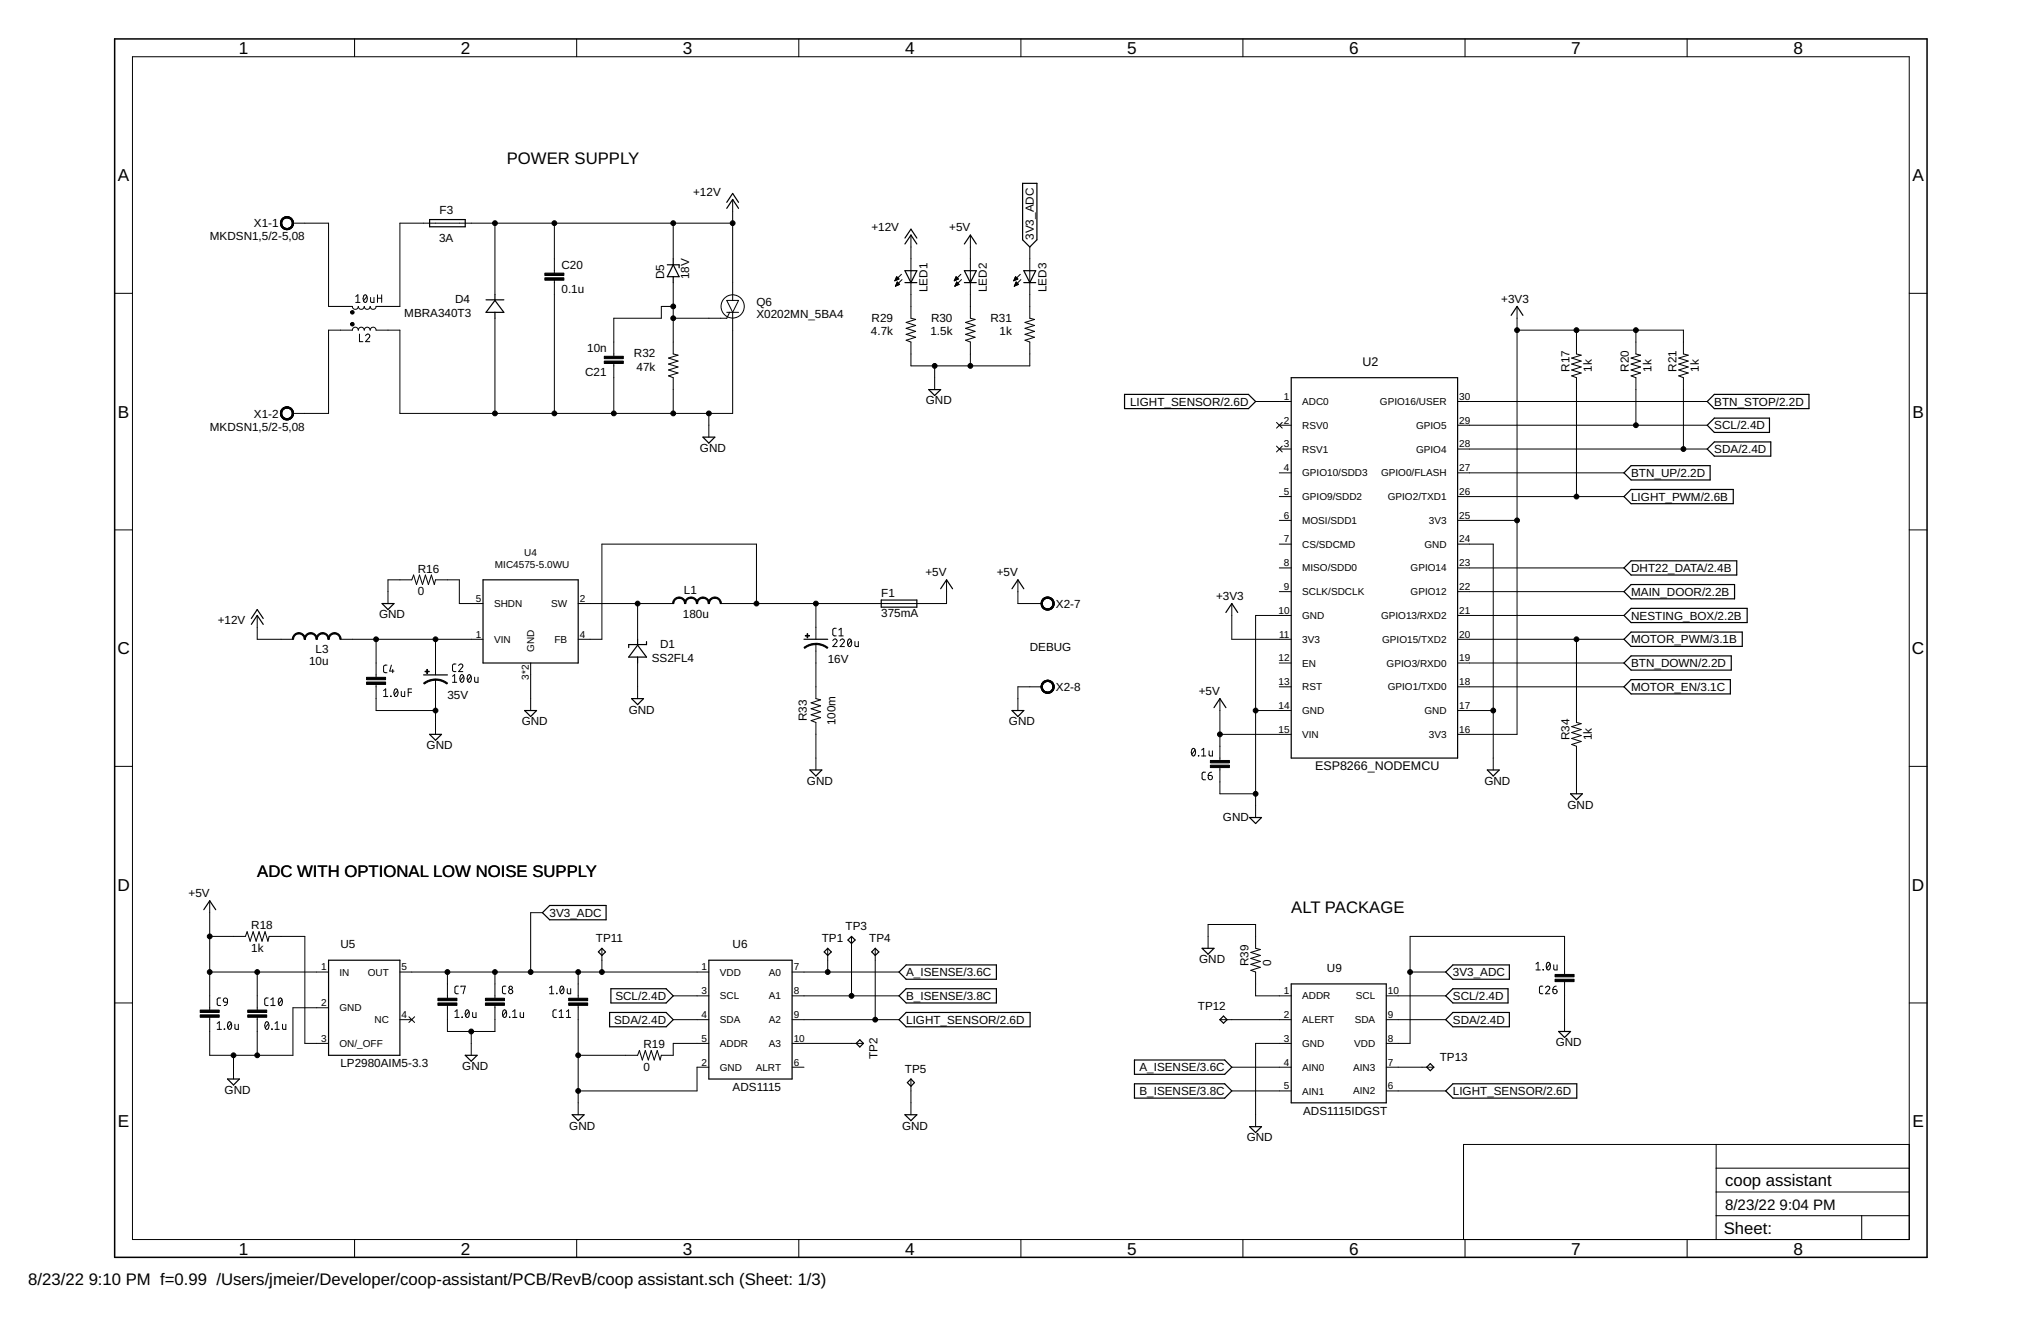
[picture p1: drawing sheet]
<svg xmlns="http://www.w3.org/2000/svg" width="432mm" height="279mm" viewBox="0 0 432 279" stroke-linecap="round" stroke-linejoin="round" font-family="sans-serif">
<g fill="none" stroke="#000" stroke-width=".21">
<path d="M28 12h375.9v250.2h-375.9zM75 8.2v3.8M122 8.2v3.8M169 8.2v3.8M216 8.2v3.8M263 8.2v3.8M309.9 8.2v3.8M356.9 8.2v3.8M62 47.2h7.5v17.6h5a.62 .62 0 0 0 .7 .6 .62 .62 0 0 0 .6-.6 .64 .64 0 0 0 .6 .6 .64 .64 0 0 0 .7-.6 .62 .62 0 0 0 .6 .6 .62 .62 0 0 0 .6-.6 .62 .62 0 0 0 .6 .6 .62 .62 0 0 0 .7-.6h5v-17.6h70.4M104.7 47.2v15.1M117.3 47.2v10.6M117.3 59.3v28.1"/>
<path d="M142.4 59.8v15.1l1 .2-2 .6 2 .7-2 .6 2 .6-2 .7 2 .6-2 .6 1 .4v7.5M142.4 47.2v7.5M155 42.2v21.3M189.4 59.3h.1M189.4 59.2h.4M189.5 59.1h.6M189.5 58.9h.6M189.6 58.8h.4M189.6 58.7h.3M189.7 58.6h.1M189.7 58.5l.5 .5-.9 .4zM189.7 59.9h.4"/>
<path d="M189.8 59.8h.1M189.8 59.6l-.4 .9M189.8 59.6l.5 .6-.9 .3M189.8 59.7h.1M190.7 58l-1.4 1.4M190.8 59.1l-1.4 1.4M192.7 49.7v17.6l1 .3-2 .6 2 .6-2 .6 2 .7-2 .6 2 .6-2 .7 1 .3v5.1h25.2v-5.1l-1-.3 2-.7-2-.6 2-.6-2-.7 2-.6-2-.6 2-.6-1-.3v-15.1M201.9 59.3h.2M202 59.2h.4M202 59.1h.7M202.1 58.9h.6M202.1 58.8h.5"/>
<path d="M202.2 58.7h.3M202.2 58.6h.2M202.3 58.5l.5 .5-.9 .4zM202.3 59.9h.3M202.4 59.8h.1M202.4 59.7h.1M202.4 59.6l-.4 .9M202.4 59.6l.5 .6M203.3 58l-1.4 1.4M203.4 59.1l-1.4 1.4M205.3 49.7v17.6l1 .3-2 .6 2 .6-2 .6 2 .7-2 .6 2 .6-2 .7 1 .3v5.1M214.5 59.3h.2"/>
<path d="M214.6 59.2h.4M214.6 59.1h.6M214.7 58.9h.6M214.7 58.8h.5M214.8 58.7h.2M214.8 58.6h.1M214.8 58.5l.5 .5-.8 .4zM214.9 59.9h.3M214.9 59.8h.2M215 59.7h.1M215 59.6l-.4 .9M215 59.6l.5 .6"/>
<path d="M215.9 58l-1.4 1.4M216 59.1l-1.4 1.4M24.3 62h3.7M75.3 62.7l.4-.3v1.6M75.3 64h.9M76.1 70.7v1.6h.7M77 62.5l.3-.1a.95 .95 0 0 1 0 1.6 1.02 1.02 0 0 1-.3-1.5zM77.3 71a.44 .44 0 0 1 .7-.3 .44 .44 0 0 1 .1 .7l-.8 .9h.9M77.6 62.7l-.7 .9M78.4 62.9v.9l.3 .2h.4v-1.1M79.9 62.4v1.6M79.9 63.1h.9"/>
<path d="M80.8 62.4v1.6M104.7 67.3v20.1M129.9 76.9v10.5M142.4 64.8h-2.5v2.5h-10v8.1M153.8 66.1h2.5M153.8 63.5h2.5l-1.3 2.6zM154.4 66.1l-.6 1.2h-11.4M155 66.1v21.3h-70.4v-17.6h-5a.62 .62 0 0 0-.7-.6 .62 .62 0 0 0-.6 .6 .62 .62 0 0 0-.6-.6 .62 .62 0 0 0-.6 .6 .63 .63 0 0 0-.7-.6 .63 .63 0 0 0-.6 .6 .62 .62 0 0 0-.6-.6 .62 .62 0 0 0-.7 .6h-5v17.6h-7.5M189.5 60.5h.1M189.5 60.4h.3M189.6 60.3h.5M189.6 60.1h.7"/>
<path d="M189.7 60h.5M197.7 77.4v5M202 60.5h.1M202.1 60.4h.3M202.1 60.3h.5M202.2 60.1h.7M202.2 60h.6M202.9 60.2l-.9 .3M214.6 60.5h.1M214.7 60.4h.2M214.7 60.3h.5M214.8 60.1h.7"/>
<path d="M214.8 60h.5M215.5 60.2l-.9 .3M321 64.8v90.5h-12.6M321 69.8h35.2v5.1l1 .2-2 .6 2 .7-2 .6 2 .6-2 .7 2 .6-2 .6 1 .4v15.1M333.5 69.8v5.1l1 .2-2 .6 2 .7-2 .6 2 .6-2 .7 2 .6-2 .6 1 .4v25.1M346.1 69.8v5.1l1 .2-2 .6 2 .7-2 .6 2 .6-2 .7 2 .6-2 .6 1 .4v10M403.9 62h3.8M150 87.4v5.1M265.6 84.9h7.6M270.1 89.3l1.2 1.3M270.1 94.4l1.2 1.2M270.7 89.9h2.5"/>
<path d="M270.7 95h2.5M271.3 89.3l-1.2 1.3M271.3 94.4l-1.2 1.2M308.4 84.9h52.8M308.4 89.9h52.8M308.4 95h52.8M24.3 112.1h3.7M270.7 100h2.5M270.7 105h2.5M270.7 110.1h2.5M270.7 115.1h2.5M308.4 100h35.2"/>
<path d="M308.4 105h35.2M308.4 110.1h12.6M308.4 115.1h7.5v47.8M403.9 112.1h3.8M54.4 130.2v5h7.6M72 135.2h30.2M79.6 135.2v8.1M82.1 127.7v-5.1h5l.4-1 .6 2 .7-2 .6 2 .6-2 .6 2 .7-2 .6 2 .2-1h5.1v5.1h5M92.1 135.2v7.5M122.3 127.7h20.1M134.9 127.7v7.5M160 127.7v-12.6h-32.7v20.1h-5"/>
<path d="M172.6 127.7v7.5M172.6 136.2v11.6l1 .2-2 .7 2 .6-2 .6 2 .6-2 .7 2 .6-2 .6 1 .4v10.1M176.2 135.5a.44 .44 0 0 1 .6-.3 .44 .44 0 0 1 .2 .7l-.8 .9h.9M176.9 132.9h-.5l-.2 .3v1.1l.2 .2h.5M177.5 134.5h.9M177.5 133.2l.4-.3v1.6M177.7 135.5a.44 .44 0 0 1 .7-.3 .44 .44 0 0 1 .1 .7l-.8 .9h.9M179.5 135.3l.1-.1a.8 .8 0 0 1 .7 .5 .8 .8 0 0 1-.3 .8l-.3 .3a1 1 0 0 1-.2-1.5zM180.1 135.5l-.7 .9M180.9 135.7v.9l.2 .2h.5v-1.1M200.3 122.6v5.1h-47.8M215.3 122.6v5.1h5.1"/>
<path d="M260.6 127.7v7.5h12.6M270.7 120.1h2.5M270.7 125.1h2.5M273.2 130.2h-7.6v42.7M308.4 120.1h35.2M308.4 125.1h35.2M308.4 130.2h35.2M308.4 135.2h35.2M333.5 135.2v17.6l1 .3-2 .6 2 .6-2 .6 2 .7-2 .6 2 .6-2 .7 1 .3v10.1M79.6 144.8v5.5h12.5M81.2 146.1l.4-.4v1.6M81.2 147.3h.8"/>
<path d="M81.9 140.7h-.5l-.2 .3v1.1l.2 .2h.5M82.6 147.2l.1 .1zM82.8 140.7l-.4 1.2h1M83.1 141.6v.7M83.5 145.8l.1-.1a.79 .79 0 0 1 .7 .6 .79 .79 0 0 1-.2 .8l-.3 .2a1 1 0 0 1-.3-1.5zM84.1 146.1l-.7 .9M84.9 146.2v1l.3 .1h.4v-1.1M86.4 146.4h.7M87.1 145.7h-.7v1.6M92.1 143.7v11.6M95.7 143l.5-.3v1.6M95.7 144.3h.9"/>
<path d="M96.5 140.4l-.5 .1-.3 .3 .1 1 .3 .2h.4M97 140.8a.44 .44 0 0 1 .7-.4 .44 .44 0 0 1 .1 .7l-.8 .9h.9M97.5 142.8l.2-.1a.97 .97 0 0 1 0 1.6 1.02 1.02 0 0 1-.2-1.5zM98.1 143l-.7 1M99 142.8l.3-.1a.95 .95 0 0 1 0 1.6 1.02 1.02 0 0 1-.3-1.5zM99.6 143l-.7 1M100.4 143.2v.9l.3 .2h.4v-1.1M112.3 140.2v10.1M134.9 140.2v7.6M220.4 145.3h-5.1v5M252.2 158.4l.1-.1a.79 .79 0 0 1 .7 .5 .79 .79 0 0 1-.2 .9l-.2 .2a.79 .79 0 0 1-.6-.6 .79 .79 0 0 1 .2-.8zM252.8 158.6l-.7 .9"/>
<path d="M253.5 159.8l.1 .1zM254.2 159.9h.9M254.2 158.6l.5-.3v1.6M255.8 158.8v.9l.3 .2h.4v-1.1M258.1 155.3h15.1M258.1 147.8v13M265.6 150.3h7.6M270.7 140.2h2.5M270.7 145.3h2.5M308.4 140.2h35.2M308.4 145.3h35.2M308.4 150.3h7.5"/>
<path d="M24.3 162.1h3.7M255 163.3h-.4l-.3 .4v1l.4 .2h.3M255.6 164h.6a.45 .45 0 0 1 .3 .5 .45 .45 0 0 1-.5 .4 .45 .45 0 0 1-.4-.4zM256.3 163.3l-.4 .1-.3 .6M258.1 162.3v5.6h7.5M403.9 162.1h3.8M44.4 198.1h7.5l.4-1 .6 2 .7-2 .6 2 .6-2 .6 2 .7-2 .6 2 .2-1h7.6v22.6h5M44.4 190.5v23.2M114.8 193h-2.5v12.6M180.1 198.1v12.5M24.3 212.1h3.7M44.4 205.6h25.1"/>
<path d="M46 216.5l.4-.4v1.6M46 217.7h.8M46.7 211.1l-.6 .1-.1 .2v1.1l.2 .2h.5M47.4 211.2l.3-.1 .3 .1 .1 .8-.8-.1-.1-.4zM47.4 217.6l.1 .1zM48.1 212l-.2 .6-.5 .1M48.3 216.2l.1-.1a.79 .79 0 0 1 .7 .6 .79 .79 0 0 1-.2 .8l-.2 .2a.79 .79 0 0 1-.6-.5 .79 .79 0 0 1 .2-.9zM48.9 216.5l-.7 .9M49.7 216.6v1l.3 .1h.4v-1.1M54.4 205.6v8.1M54.4 215.2v8M56.2 216.2l.1-.1a.79 .79 0 0 1 .7 .6 .79 .79 0 0 1-.2 .8l-.2 .2a.79 .79 0 0 1-.7-.5 .79 .79 0 0 1 .3-.9z"/>
<path d="M56.7 211.1l-.6 .1-.1 .2v1.1l.2 .2h.5M56.8 216.5l-.7 .9M57.3 212.7h.9M57.3 211.4l.5-.3v1.6M57.5 217.6l.1 .1zM58.2 217.7h.9M58.2 216.5l.4-.4v1.6M59.1 211.2l.2-.1a.95 .95 0 0 1 0 1.6 1 1 0 0 1-.2-1.5zM59.7 211.4l-.8 .9M59.8 216.6v1l.2 .1h.5v-1.1M69.5 213.1h-7.5v10.1h-17.6v-8M84.6 205.6h65.4"/>
<path d="M84.6 215.7h2.5M86.5 215.1l1.2 1.2M87.7 215.1l-1.2 1.2M94.7 205.6v5.5M94.7 212.6v5.6h10v-5.6M96.2 214l.5-.4v1.6M96.2 215.2h.9M97 208.6h-.5l-.3 .3 .1 1.1 .2 .1 .5 .1M97.5 208.7v-.1h.9l-.4 1.6M97.7 215.1l.1 .1zM98.6 213.7l.2-.1a.95 .95 0 0 1 0 1.6 1.02 1.02 0 0 1-.2-1.5zM99.2 214l-.7 .8"/>
<path d="M99.7 218.2v5M100 214.1v.9l.3 .2h.4v-1.1M104.7 205.6v5.5M106.5 213.7l.2-.1a.95 .95 0 0 1 0 1.6 1.02 1.02 0 0 1-.2-1.5zM107 208.6h-.5l-.2 .3v1.1l.2 .1 .5 .1M107.1 214l-.7 .8M107.8 215.1l.1 .1zM108.5 215.2h.9M108.5 214l.4-.4v1.6M110 214.1l.1 .9 .2 .2h.5v-1.1M116.3 208.9l.4-.3v1.6M116.3 210.2h.9"/>
<path d="M117.7 213.6h-.5l-.2 .4v1l.2 .2h.5M117.8 210.1v.1zM118.3 215.2h.9M118.3 214l.4-.4v1.6M118.6 208.7l.3-.1a.95 .95 0 0 1 0 1.6 1.02 1.02 0 0 1-.3-1.5zM119.2 208.9l-.7 .9M119.8 215.2h.9M119.8 214l.5-.4v1.6M120 209.1v.9l.3 .2h.4v-1.1M122.3 205.6v5.5M122.3 212.6v23.2M127.3 200.6v5"/>
<path d="M142.4 215.7h7.6M142.4 210.6h7.6M167.6 205.6h22.6M167.6 215.7h22.6M167.6 210.6h22.6M175.1 200.6v5M185.2 200.6v15.1M255.6 200.6v-5.1h10v5.1l1 .2-2 .6 2 .7-2 .6 2 .6-2 .7 2 .6-2 .6 1 .4v5h7.6M258.1 215.7h15.1M293.3 215.7h12.6M293.3 210.6h12.6M298.3 205.6h7.6"/>
<path d="M325 203.9l.4-.4v1.6M325 205.1h.9M326.4 208.6h-.5l-.2 .3v1.1l.2 .1 .5 .1M326.4 205.1h.1zM327 208.9a.44 .44 0 0 1 .6-.3 .44 .44 0 0 1 .1 .7l-.7 .9h.9M327.3 203.6l.3-.1a.95 .95 0 0 1 0 1.6 1 1 0 0 1-.3-1.5zM327.9 203.9l-.7 .9M328.5 209.3h.6a.45 .45 0 0 1 .3 .5 .45 .45 0 0 1-.4 .4 .45 .45 0 0 1-.5-.5zM328.7 204.1v.9l.3 .1h.4v-1M329.2 208.6l-.4 .1-.3 .6M331 206.1v-8h-32.7v22.6h-5M331 207.6v10.6"/>
<path d="M403.9 212.1h3.8M49.4 223.2v5M150 220.7h-7.6v2.5h-2.5l-.2 1-.7-2-.6 2-.6-2-.6 2-.7-2-.6 2-.6-2-.4 1h-12.6M150 225.7h-2.5v5h-25.2M167.6 220.7h15.1M167.6 225.7h2.5M192.7 228.2v7.6M260.6 225.7h12.6M260.6 230.7h12.6M273.2 220.7h-7.6v17.6M293.3 225.7h10M293.3 230.7h12.6"/>
<path d="M363.1 257.1h40.8M363.1 242.1v20.1M363.1 252.1h40.8M363.1 247.1h40.8M393.9 257.1v5.1M403.9 242.1h-94.3v20.1M75 262.2v3.7M122 262.2v3.7M169 262.2v3.7M216 262.2v3.7M263 262.2v3.7M309.9 262.2v3.7"/>
<path d="M356.9 262.2v3.7"/>
<circle cx="155" cy="64.8" r="2.46"/>
<circle cx="108" cy="209.7" r=".44"/>
<circle cx="108" cy="208.9" r=".35"/>
</g>
<g fill="none" stroke="#000" stroke-width=".25">
<path d="M216.3 38.8h3.1v11.9l-1.5 1.5-1.6-1.5zM90.9 46.4h7.5v1.6h-7.5zM141.2 56h2.5v.6M142.4 56l1.3 2.5h-2.5zM142.4 54.7v1.3M142.4 58.5v1.3M153.8 44.1l1.2-1.9 1.3 1.9M153.8 42.8l1.2-1.9 1.3 1.9M191.5 57.3h2.5l-1.3 2.5zM191.5 59.8h2.5M191.5 51.6l1.2-1.9 1.3 1.9M191.5 50.4l1.2-1.9 1.3 1.9"/>
<path d="M204 59.8h2.5M204 57.3h2.5l-1.2 2.5zM204 51.6l1.3-1.9 1.2 1.9M216.6 59.8h2.5M216.6 57.3h2.5l-1.2 2.5zM102.8 63.4h3.8M104.7 63.5l1.9 2.6h-3.8zM104.7 62.3v1.2M104.7 66.1v1.2M273.2 79.9h35.2v80.4h-35.2zM319.7 66.7l1.3-1.9 1.2 1.9M148.7 92.5h2.5l-1.2 1.2z"/>
<path d="M196.5 82.4h2.5l-1.3 1.3zM237.9 83.4h26.2l1.5 1.5-1.5 1.5h-26.2zM345.1 98.5h16.7v3h-16.7l-1.5-1.5zM361.2 84.9l1.5-1.5h20v3h-20zM361.2 89.9l1.5-1.5h11.7v3.1h-11.7zM361.2 95l1.5-1.5h11.9v3h-11.9zM343.6 105l1.5-1.5h21.6v3h-21.6zM53.2 132.1l1.2-1.9 1.3 1.9M53.2 130.8l1.2-1.9 1.3 1.9M80.8 127.7h2.6l-1.3 1.2zM102.2 122.6h20.1v17.6h-20.1zM134.9 136.5l1.9 2.5h-3.8z"/>
<path d="M134.9 135.2v1.3M134.9 139v1.2M136.8 135.7v.6h-3.8v.7M170.1 135.2h5M186.4 126.9h7.6v1.5h-7.6zM199 124.5l1.3-1.9 1.2 1.9M214.1 124.5l1.2-1.9 1.3 1.9M259.4 129.5l1.2-1.8 1.3 1.8M343.6 120.1l1.5-1.5h22.3v3h-22.3zM343.6 125.1l1.5-1.5h21.9v3.1h-21.9zM343.6 130.2l1.5-1.5h24.5v3h-24.5zM345.1 133.7h23.5v3h-23.5l-1.5-1.5z"/>
<path d="M89.6 142.7h5.1M90.9 155.3h2.5l-1.3 1.3zM111 150.3h2.5l-1.2 1.3zM133.6 147.8h2.5l-1.2 1.2zM214.1 150.3h2.5l-1.3 1.3zM256.8 149.7l1.3-1.9 1.3 1.9M343.6 140.2l1.5-1.5h21.2v3h-21.2zM345.1 143.7h21v3.1h-21l-1.5-1.5zM171.3 162.9h2.6l-1.3 1.2zM264.4 172.9h2.5l-1.3 1.3zM314.7 162.9h2.5l-1.3 1.2zM332.3 167.9h2.5l-1.3 1.2z"/>
<path d="M43.1 192.4l1.3-1.9 1.2 1.9M116.3 191.5h11.9v3h-11.9l-1.5-1.5zM179.4 198.8l.7-.7 .8 .7-.8 .8zM69.5 203.1h15.1v20.1h-15.1zM127.3 200.6l.8 .7-.8 .8-.7-.8zM129 214.1h11.9l1.5 1.6-1.5 1.5h-11.9zM129.2 209.1h11.7l1.5 1.5-1.5 1.5h-11.7zM150 203.1h17.6v25.1h-17.6zM175.1 200.6l.8 .7-.8 .8-.7-.8zM181.9 219.9l.8 .8-.8 .7-.8-.7zM185.2 200.6l.7 .7-.7 .8-.8-.8zM190.2 210.6l1.5-1.5h19.1v3h-19.1z"/>
<path d="M191.7 214.1h26.2v3.1h-26.2l-1.5-1.5zM191.7 204.1h19.1v3h-19.1l-1.5-1.5zM254.3 200.6h2.5l-1.2 1.2zM258.1 215.7l.7-.8 .8 .8-.8 .7zM273.2 208.1h20.1v25.2h-20.1zM305.9 215.7l1.5-1.6h11.9v3.1h-11.9zM305.9 210.6l1.5-1.5h11.6v3h-11.6zM305.9 205.6l1.5-1.5h11.9v3h-11.9zM329.8 218.2h2.5l-1.3 1.2zM48.1 228.2h2.6l-1.3 1.3zM98.4 223.2h2.5l-1.2 1.3zM121.1 235.8h2.5l-1.3 1.2z"/>
<path d="M191.5 235.8h2.5l-1.3 1.2zM192 229l.7-.8 .8 .8-.8 .7zM240 229.2h19.1l1.5 1.5-1.5 1.6h-19.1zM240 224.2h19.1l1.5 1.5-1.5 1.5h-19.1zM264.4 238.3h2.5l-1.3 1.2zM301.8 225.7l.8-.7 .7 .7-.7 .8zM305.9 230.7l1.5-1.5h26.2v3.1h-26.2z"/>
</g>
<g fill="#000" stroke="#000" stroke-width=".21">
<path d="M59.7 46.2a1.38 1.38 0 0 1 2.2 .3 1.38 1.38 0 0 1-.8 2 1.38 1.38 0 0 1-1.8-1.3h.3a1.13 1.13 0 0 1 1.6-1.1 1.13 1.13 0 0 1 .2 1.9 1.13 1.13 0 0 1-1.8-.5v-.3h-.3z" fill-rule="evenodd"/>
<path d="M59.7 46.2a1.38 1.38 0 0 1 2.2 .3 1.38 1.38 0 0 1-.8 2 1.38 1.38 0 0 1-1.8-1.3h.3a1.13 1.13 0 0 1 1.6-1.1 1.13 1.13 0 0 1 .2 1.9 1.13 1.13 0 0 1-1.8-.5v-.3h-.3z" fill-rule="evenodd"/>
<path d="M59.7 46.2a1.38 1.38 0 0 1 2.2 .3 1.38 1.38 0 0 1-.8 2 1.38 1.38 0 0 1-1.8-1.3h.3a1.13 1.13 0 0 1 1.6-1.1 1.13 1.13 0 0 1 .2 1.9 1.13 1.13 0 0 1-1.8-.5v-.3h-.3z" fill-rule="evenodd"/>
<path d="M74.2 68.4a.38 .38 0 0 1 .6-.1 .38 .38 0 0 1-.1 .6 .38 .38 0 0 1-.5-.3l.3-.1 .2 .1-.2 .1-.3-.1z" fill-rule="evenodd"/>
<path d="M74.2 65.9a.38 .38 0 0 1 .6-.1 .38 .38 0 0 1-.1 .6 .38 .38 0 0 1-.5-.3l.3-.2 .2 .2-.2 .1-.3-.1z" fill-rule="evenodd"/>
<path d="M59.7 86.5a1.38 1.38 0 0 1 2.2 .2 1.38 1.38 0 0 1-.8 2.1 1.38 1.38 0 0 1-1.8-1.4h.3a1.13 1.13 0 0 1 1.6-1 1.13 1.13 0 0 1 .2 1.9 1.13 1.13 0 0 1-1.8-.6v-.3h-.3z" fill-rule="evenodd"/>
<path d="M59.7 86.5a1.38 1.38 0 0 1 2.2 .2 1.38 1.38 0 0 1-.8 2.1 1.38 1.38 0 0 1-1.8-1.4h.3a1.13 1.13 0 0 1 1.6-1 1.13 1.13 0 0 1 .2 1.9 1.13 1.13 0 0 1-1.8-.6v-.3h-.3z" fill-rule="evenodd"/>
<path d="M59.7 86.5a1.38 1.38 0 0 1 2.2 .2 1.38 1.38 0 0 1-.8 2.1 1.38 1.38 0 0 1-1.8-1.4h.3a1.13 1.13 0 0 1 1.6-1 1.13 1.13 0 0 1 .2 1.9 1.13 1.13 0 0 1-1.8-.6v-.3h-.3z" fill-rule="evenodd"/>
<path d="M62.3 134.2l.8-.4h.1v.3a1.12 1.12 0 0 0-1.1 1.1h-.3v-.2z" fill-rule="evenodd"/>
<path d="M63.2 133.8a1.37 1.37 0 0 1 1.4 1.4h-.2l-.4-.8-.8-.3z" fill-rule="evenodd"/>
<path d="M64.8 134.2l.8-.4h.1v.3a1.12 1.12 0 0 0-1.1 1.1h-.2v-.2z" fill-rule="evenodd"/>
<path d="M65.7 133.8a1.37 1.37 0 0 1 1.4 1.4h-.2l-.2-.6a1.07 1.07 0 0 0-1-.5z" fill-rule="evenodd"/>
<path d="M67.3 134.2l.8-.4h.2v.3a1.16 1.16 0 0 0-1.2 1.1h-.2v-.2z" fill-rule="evenodd"/>
<path d="M68.3 133.8a1.37 1.37 0 0 1 1.3 1.4h-.2l-.2-.6a1.07 1.07 0 0 0-.9-.5z" fill-rule="evenodd"/>
<path d="M69.8 134.2l.5-.3 .5-.1v.3l-.8 .3-.4 .8h-.2z" fill-rule="evenodd"/>
<path d="M70.8 133.8a1.37 1.37 0 0 1 1.4 1.4h-.3l-.1-.6-.5-.4-.5-.1z" fill-rule="evenodd"/>
<path d="M142.7 126.7l.5-.4h.5v.2l-.6 .2a1.07 1.07 0 0 0-.5 1h-.3v-.2z" fill-rule="evenodd"/>
<path d="M143.7 126.3a1.37 1.37 0 0 1 1.4 1.4h-.3a1.12 1.12 0 0 0-1.1-1.2z" fill-rule="evenodd"/>
<path d="M145.2 126.7l.6-.4h.4v.2l-.3 .1a1.06 1.06 0 0 0-.8 1.1h-.3v-.2z" fill-rule="evenodd"/>
<path d="M146.2 126.3a1.37 1.37 0 0 1 1.4 1.4h-.3a1.12 1.12 0 0 0-1.1-1.2z" fill-rule="evenodd"/>
<path d="M147.7 126.7l.6-.4h.4v.2l-.8 .4-.3 .8h-.3l.1-.5z" fill-rule="evenodd"/>
<path d="M148.7 126.3a1.34 1.34 0 0 1 1.4 1.4h-.3l-.3-.8-.8-.4z" fill-rule="evenodd"/>
<path d="M150.2 126.7l.6-.4h.4v.2l-.8 .4-.3 .8h-.3z" fill-rule="evenodd"/>
<path d="M151.2 126.3a1.37 1.37 0 0 1 1.4 1.4h-.2l-.1-.3a1.06 1.06 0 0 0-1.1-.9z" fill-rule="evenodd"/>
<path d="M170.1 136.9l1.2-.6 1.3-.2v.2l-1 .2-1.4 .6z" fill-rule="evenodd"/>
<path d="M172.6 136.1l1.3 .2 1.3 .6-.2 .2-.9-.5-1.5-.3z" fill-rule="evenodd"/>
<path d="M220.6 126.7a1.39 1.39 0 0 1 2.2 .2 1.39 1.39 0 0 1-.8 2.1 1.39 1.39 0 0 1-1.7-1.3h.2a1.14 1.14 0 0 1 1.6-1.1 1.14 1.14 0 0 1 .3 1.9 1.14 1.14 0 0 1-1.9-.6v-.2h-.2z" fill-rule="evenodd"/>
<path d="M220.6 126.7a1.39 1.39 0 0 1 2.2 .2 1.39 1.39 0 0 1-.8 2.1 1.39 1.39 0 0 1-1.7-1.3h.2a1.14 1.14 0 0 1 1.6-1.1 1.14 1.14 0 0 1 .3 1.9 1.14 1.14 0 0 1-1.9-.6v-.2h-.2z" fill-rule="evenodd"/>
<path d="M220.6 126.7a1.39 1.39 0 0 1 2.2 .2 1.39 1.39 0 0 1-.8 2.1 1.39 1.39 0 0 1-1.7-1.3h.2a1.14 1.14 0 0 1 1.6-1.1 1.14 1.14 0 0 1 .3 1.9 1.14 1.14 0 0 1-1.9-.6v-.2h-.2z" fill-rule="evenodd"/>
<path d="M89.6 144.5l1.2-.7 1.3-.2v.3l-1.4 .3-.9 .5z" fill-rule="evenodd"/>
<path d="M92.1 143.6l1.4 .2 1.2 .7-.2 .2-1.3-.7-1.1-.1z" fill-rule="evenodd"/>
<path d="M220.6 144.3a1.39 1.39 0 0 1 2.2 .2 1.39 1.39 0 0 1-.8 2.1 1.39 1.39 0 0 1-1.7-1.3h.2a1.14 1.14 0 0 1 1.6-1.1 1.14 1.14 0 0 1 .3 1.9 1.14 1.14 0 0 1-1.9-.6v-.2h-.2z" fill-rule="evenodd"/>
<path d="M220.6 144.3a1.39 1.39 0 0 1 2.2 .2 1.39 1.39 0 0 1-.8 2.1 1.39 1.39 0 0 1-1.7-1.3h.2a1.14 1.14 0 0 1 1.6-1.1 1.14 1.14 0 0 1 .3 1.9 1.14 1.14 0 0 1-1.9-.6v-.2h-.2z" fill-rule="evenodd"/>
<path d="M220.6 144.3a1.39 1.39 0 0 1 2.2 .2 1.39 1.39 0 0 1-.8 2.1 1.39 1.39 0 0 1-1.7-1.3h.2a1.14 1.14 0 0 1 1.6-1.1 1.14 1.14 0 0 1 .3 1.9 1.14 1.14 0 0 1-1.9-.6v-.2h-.2z" fill-rule="evenodd"/>
<circle cx="104.7" cy="47.2" r=".51"/>
<circle cx="117.3" cy="47.2" r=".51"/>
<circle cx="142.4" cy="47.2" r=".51"/>
<circle cx="155" cy="47.2" r=".51"/>
<circle cx="142.4" cy="67.3" r=".51"/>
<circle cx="142.4" cy="64.8" r=".51"/>
<circle cx="197.7" cy="77.4" r=".51"/>
<circle cx="205.3" cy="77.4" r=".51"/>
<circle cx="321" cy="69.8" r=".51"/>
<circle cx="333.5" cy="69.8" r=".51"/>
<circle cx="346.1" cy="69.8" r=".51"/>
<circle cx="104.7" cy="87.4" r=".51"/>
<circle cx="117.3" cy="87.4" r=".51"/>
<circle cx="129.9" cy="87.4" r=".51"/>
<circle cx="142.4" cy="87.4" r=".51"/>
<circle cx="150" cy="87.4" r=".51"/>
<circle cx="346.1" cy="89.9" r=".51"/>
<circle cx="356.2" cy="95" r=".51"/>
<circle cx="321" cy="110.1" r=".51"/>
<circle cx="333.5" cy="105" r=".51"/>
<circle cx="79.6" cy="135.2" r=".51"/>
<circle cx="92.1" cy="135.2" r=".51"/>
<circle cx="134.9" cy="127.7" r=".51"/>
<circle cx="160" cy="127.7" r=".51"/>
<circle cx="172.6" cy="127.7" r=".51"/>
<circle cx="333.5" cy="135.2" r=".51"/>
<circle cx="92.1" cy="150.3" r=".51"/>
<circle cx="258.1" cy="155.3" r=".51"/>
<circle cx="265.6" cy="150.3" r=".51"/>
<circle cx="315.9" cy="150.3" r=".51"/>
<circle cx="265.6" cy="167.9" r=".51"/>
<circle cx="44.4" cy="198.1" r=".51"/>
<circle cx="44.4" cy="205.6" r=".51"/>
<circle cx="54.4" cy="205.6" r=".51"/>
<circle cx="94.7" cy="205.6" r=".51"/>
<circle cx="99.7" cy="218.2" r=".51"/>
<circle cx="104.7" cy="205.6" r=".51"/>
<circle cx="112.3" cy="205.6" r=".51"/>
<circle cx="122.3" cy="205.6" r=".51"/>
<circle cx="127.3" cy="205.6" r=".51"/>
<circle cx="175.1" cy="205.6" r=".51"/>
<circle cx="180.1" cy="210.6" r=".51"/>
<circle cx="185.2" cy="215.7" r=".51"/>
<circle cx="298.3" cy="205.6" r=".51"/>
<circle cx="49.4" cy="223.2" r=".51"/>
<circle cx="54.4" cy="223.2" r=".51"/>
<circle cx="122.3" cy="230.7" r=".51"/>
<circle cx="122.3" cy="223.2" r=".51"/>
</g>
<g fill="#000" stroke="#000" stroke-width=".21">
<path d="M115.3 58.8h4v.5h-4zM115.3 57.8h4v.5h-4zM127.8 75.4h4.1v.5h-4.1zM127.8 76.4h4.1v.5h-4.1zM170.4 134.4h.9v.1h-.9zM170.8 134h.1v.9h-.1zM77.6 144.3h4v.5h-4zM77.6 143.3h4v.5h-4zM89.9 142h.9v.1h-.9zM90.3 141.6h.1v.9h-.1zM256.1 160.8h4v.6h-4zM256.1 161.8h4v.5h-4z"/>
<path d="M42.4 214.7h4v.5h-4zM42.4 213.6h4v.5h-4zM52.4 214.7h4v.5h-4zM52.4 213.6h4v.5h-4zM92.6 212.1h4.1v.5h-4.1zM92.6 211.1h4.1v.5h-4.1zM102.7 212.1h4v.5h-4zM102.7 211.1h4v.5h-4zM120.3 211.1h4v.5h-4zM120.3 212.1h4v.5h-4zM329 206.1h4v.5h-4zM329 207.1h4v.5h-4z"/>
</g>
<path d="M24.3 8.2h383.4v257.7h-383.4z" fill="none" stroke="#000" stroke-width=".32"/>
<g font-size="3.6">
<text x="50.5" y="11.4">1</text>
<text x="97.5" y="11.4">2</text>
<text x="144.5" y="11.4">3</text>
<text x="191.5" y="11.4">4</text>
<text x="238.5" y="11.4">5</text>
<text x="285.4" y="11.4">6</text>
<text x="332.4" y="11.4">7</text>
<text x="379.4" y="11.4">8</text>
<text x="24.9" y="38.3">A</text>
<text x="404.6" y="38.3">A</text>
<text x="24.9" y="88.3">B</text>
<text x="404.6" y="88.3">B</text>
<text x="24.8" y="138.4">C</text>
<text x="404.5" y="138.4">C</text>
<text x="24.8" y="188.4">D</text>
<text x="404.5" y="188.4">D</text>
<text x="24.9" y="238.4">E</text>
<text x="404.6" y="238.4">E</text>
<text x="50.5" y="265.3">1</text>
<text x="97.5" y="265.3">2</text>
<text x="144.5" y="265.3">3</text>
<text x="191.5" y="265.3">4</text>
<text x="238.5" y="265.3">5</text>
<text x="285.4" y="265.3">6</text>
<text x="332.4" y="265.3">7</text>
<text x="379.4" y="265.3">8</text>
</g>
<g font-size="3.5">
<text x="107.2" y="34.6">POWER SUPPLY</text>
<text x="54.4" y="185.5">ADC WITH OPTIONAL LOW NOISE SUPPLY</text>
<text x="273.2" y="193">ALT PACKAGE</text>
<text x="365" y="250.9">coop assistant</text>
<text x="364.7" y="261">Sheet:</text>
<text x="6" y="271.7">8/23/22</text>
<text x="18.8" y="271.7">9:10 PM f=0.99 /Users/jmeier/Developer/coop-assistant/PCB/RevB/coop assistant.sch (Sheet: 1/3)</text>
</g>
<g font-size="3.2">
<text x="365" y="255.9">8/23/22</text>
<text x="376.5" y="255.9">9:04 PM</text>
</g>
<g font-size="2.6">
<text x="288.3" y="77.4">U2</text>
<text x="278.2" y="162.9">ESP8266_NODEMCU</text>
</g>
<g font-size="2.5">
<text x="146.6" y="41.4">+12V</text>
<text x="93" y="45.3">F3</text>
<text x="44.4" y="50.9">MKDSN1,5/2-5,08</text>
<text x="53.7" y="48.1">X1-1</text>
<text x="92.9" y="51.1">3A</text>
<text x="184.4" y="49">+12V</text>
<text x="200.8" y="49">+5V</text>
<text x="218.7" y="50.7" transform="rotate(-90 218.7 50.7)">3V3_ADC</text>
<text x="118.8" y="56.9">C20</text>
<text x="140.5" y="59" transform="rotate(-90 140.5 59)">D5</text>
<text x="145.8" y="59" transform="rotate(-90 145.8 59)">18V</text>
<text x="96.3" y="64.1">D4</text>
<text x="118.8" y="61.9">0.1u</text>
<text x="160" y="64.8">Q6</text>
<text x="196.2" y="61.8" transform="rotate(-90 196.2 61.8)">LED1</text>
<text x="208.8" y="61.8" transform="rotate(-90 208.8 61.8)">LED2</text>
<text x="221.4" y="61.8" transform="rotate(-90 221.4 61.8)">LED3</text>
<text x="317.6" y="64">+3V3</text>
<text x="85.5" y="67.1">MBRA340T3</text>
<text x="160" y="67.3">X0202MN_5BA4</text>
<text x="184.3" y="70.8">4.7k</text>
<text x="184.4" y="68">R29</text>
<text x="196.8" y="70.8">1.5k</text>
<text x="197" y="68">R30</text>
<text x="209.5" y="68">R31</text>
<text x="211.5" y="70.8">1k</text>
<text x="124.2" y="74.5">10n</text>
<text x="134.1" y="75.6">R32</text>
<text x="123.8" y="79.5">C21</text>
<text x="134.7" y="78.4">47k</text>
<text x="332" y="78.6" transform="rotate(-90 332 78.6)">R17</text>
<text x="336.8" y="78.6" transform="rotate(-90 336.8 78.6)">1k</text>
<text x="344.6" y="78.6" transform="rotate(-90 344.6 78.6)">R20</text>
<text x="349.4" y="78.6" transform="rotate(-90 349.4 78.6)">1k</text>
<text x="354.7" y="78.6" transform="rotate(-90 354.7 78.6)">R21</text>
<text x="359.4" y="78.6" transform="rotate(-90 359.4 78.6)">1k</text>
<text x="53.7" y="88.3">X1-2</text>
<text x="195.9" y="85.5">GND</text>
<text x="239.1" y="85.8">LIGHT_SENSOR/2.6D</text>
<text x="362.7" y="85.8">BTN_STOP/2.2D</text>
<text x="44.4" y="91.1">MKDSN1,5/2-5,08</text>
<text x="148.1" y="95.6">GND</text>
<text x="362.7" y="90.8">SCL/2.4D</text>
<text x="362.7" y="95.9">SDA/2.4D</text>
<text x="345.1" y="100.9">BTN_UP/2.2D</text>
<text x="345.1" y="105.9">LIGHT_PWM/2.6B</text>
<text x="88.4" y="125.9">0</text>
<text x="88.4" y="121.1">R16</text>
<text x="144.7" y="125.6">L1</text>
<text x="195.8" y="121.9">+5V</text>
<text x="210.9" y="121.9">+5V</text>
<text x="345.1" y="121">DHT22_DATA/2.4B</text>
<text x="46.1" y="131.9">+12V</text>
<text x="80.2" y="130.8">GND</text>
<text x="144.5" y="130.7">180u</text>
<text x="186.4" y="130.6">375mA</text>
<text x="186.4" y="126.3">F1</text>
<text x="223.4" y="128.5">X2-7</text>
<text x="257.3" y="126.9">+3V3</text>
<text x="345.1" y="126">MAIN_DOOR/2.2B</text>
<text x="345.1" y="131.1">NESTING_BOX/2.2B</text>
<text x="139.7" y="137.1">D1</text>
<text x="217.9" y="137.7">DEBUG</text>
<text x="345.1" y="136.1">MOTOR_PWM/3.1B</text>
<text x="65.4" y="140.7">10u</text>
<text x="66.8" y="138.2">L3</text>
<text x="137.9" y="140.1">SS2FL4</text>
<text x="175.1" y="140.2">16V</text>
<text x="345.1" y="141.1">BTN_DOWN/2.2D</text>
<text x="94.7" y="147.8">35V</text>
<text x="223.4" y="146.1">X2-8</text>
<text x="253.6" y="147">+5V</text>
<text x="345.1" y="146.1">MOTOR_EN/3.1C</text>
<text x="110.4" y="153.4">GND</text>
<text x="133" y="150.9">GND</text>
<text x="170.7" y="152.6" transform="rotate(-90 170.7 152.6)">R33</text>
<text x="176.7" y="153.4" transform="rotate(-90 176.7 153.4)">100m</text>
<text x="213.5" y="153.4">GND</text>
<text x="90.3" y="158.5">GND</text>
<text x="332" y="156.6" transform="rotate(-90 332 156.6)">R34</text>
<text x="336.8" y="156.6" transform="rotate(-90 336.8 156.6)">1k</text>
<text x="170.7" y="166">GND</text>
<text x="314" y="166">GND</text>
<text x="258.7" y="173.5">GND</text>
<text x="331.6" y="171">GND</text>
<text x="39.9" y="189.8">+5V</text>
<text x="53.2" y="196.6">R18</text>
<text x="116.3" y="193.9">3V3_ADC</text>
<text x="178.9" y="196.8">TP3</text>
<text x="53.2" y="201.3">1k</text>
<text x="72" y="200.6">U5</text>
<text x="126.1" y="199.3">TP11</text>
<text x="155" y="200.6">U6</text>
<text x="173.9" y="199.3">TP1</text>
<text x="183.9" y="199.3">TP4</text>
<text x="253.7" y="203.7">GND</text>
<text x="191.7" y="206.5">A_ISENSE/3.6C</text>
<text x="264.2" y="204.3" transform="rotate(-90 264.2 204.3)">R39</text>
<text x="268.9" y="204.3" transform="rotate(-90 268.9 204.3)">0</text>
<text x="280.7" y="205.6">U9</text>
<text x="307.4" y="206.5">3V3_ADC</text>
<text x="130.2" y="211.5">SCL/2.4D</text>
<text x="191.7" y="211.5">B_ISENSE/3.8C</text>
<text x="253.4" y="213.6">TP12</text>
<text x="307.4" y="211.5">SCL/2.4D</text>
<text x="129.9" y="216.5">SDA/2.4D</text>
<text x="136.1" y="221.7">R19</text>
<text x="191.7" y="216.5">LIGHT_SENSOR/2.6D</text>
<text x="307.4" y="216.5">SDA/2.4D</text>
<text x="329.1" y="221.3">GND</text>
<text x="72" y="225.7">LP2980AIM5-3.3</text>
<text x="97.8" y="226.3">GND</text>
<text x="136.1" y="226.5">0</text>
<text x="185.7" y="224" transform="rotate(-90 185.7 224)">TP2</text>
<text x="191.5" y="227">TP5</text>
<text x="241.1" y="226.6">A_ISENSE/3.6C</text>
<text x="304.6" y="224.5">TP13</text>
<text x="47.5" y="231.4">GND</text>
<text x="155" y="230.7">ADS1115</text>
<text x="241.1" y="231.6">B_ISENSE/3.8C</text>
<text x="307.4" y="231.6">LIGHT_SENSOR/2.6D</text>
<text x="120.4" y="238.9">GND</text>
<text x="190.8" y="238.9">GND</text>
<text x="275.7" y="235.8">ADS1115IDGST</text>
<text x="263.7" y="241.4">GND</text>
</g>
<g font-size="2.1">
<text x="271.6" y="84.6">1</text>
<text x="271.6" y="89.6">2</text>
<text x="275.5" y="85.7">ADC0</text>
<text x="291.9" y="85.7">GPIO16/USER</text>
<text x="308.7" y="89.6">29</text>
<text x="308.7" y="84.6">30</text>
<text x="271.6" y="94.6">3</text>
<text x="275.5" y="90.7">RSV0</text>
<text x="275.5" y="95.7">RSV1</text>
<text x="299.6" y="95.7">GPIO4</text>
<text x="299.6" y="90.7">GPIO5</text>
<text x="308.7" y="94.6">28</text>
<text x="271.6" y="99.7">4</text>
<text x="275.5" y="100.8">GPIO10/SDD3</text>
<text x="292.2" y="100.8">GPIO0/FLASH</text>
<text x="308.7" y="99.7">27</text>
<text x="271.6" y="104.7">5</text>
<text x="275.5" y="105.8">GPIO9/SDD2</text>
<text x="293.6" y="105.8">GPIO2/TXD1</text>
<text x="308.7" y="104.7">26</text>
<text x="271.6" y="109.7">6</text>
<text x="275.5" y="110.8">MOSI/SDD1</text>
<text x="302.3" y="110.8">3V3</text>
<text x="308.7" y="109.7">25</text>
<text x="110.9" y="117.6">U4</text>
<text x="271.6" y="114.7">7</text>
<text x="271.6" y="119.8">8</text>
<text x="275.5" y="115.8">CS/SDCMD</text>
<text x="301.4" y="115.8">GND</text>
<text x="308.7" y="119.8">23</text>
<text x="308.7" y="114.7">24</text>
<text x="104.7" y="120.1">MIC4575-5.0WU</text>
<text x="271.6" y="124.8">9</text>
<text x="275.5" y="120.9">MISO/SDD0</text>
<text x="275.5" y="125.9">SCLK/SDCLK</text>
<text x="298.4" y="125.9">GPIO12</text>
<text x="298.4" y="120.9">GPIO14</text>
<text x="308.7" y="124.8">22</text>
<text x="100.7" y="127.3">5</text>
<text x="104.5" y="128.4">SHDN</text>
<text x="116.6" y="128.4">SW</text>
<text x="122.7" y="127.3">2</text>
<text x="270.5" y="129.8">10</text>
<text x="275.5" y="130.9">GND</text>
<text x="292.2" y="130.9">GPIO13/RXD2</text>
<text x="308.7" y="129.8">21</text>
<text x="100.7" y="134.9">1</text>
<text x="104.5" y="136">VIN</text>
<text x="113" y="137.9" transform="rotate(-90 113 137.9)">GND</text>
<text x="117.3" y="136">FB</text>
<text x="122.7" y="134.9">4</text>
<text x="270.6" y="134.9">11</text>
<text x="275.5" y="136">3V3</text>
<text x="292.4" y="136">GPIO15/TXD2</text>
<text x="308.7" y="134.9">20</text>
<text x="111.9" y="143.8" transform="rotate(-90 111.9 143.8)">3*2</text>
<text x="270.5" y="139.9">12</text>
<text x="275.5" y="141">EN</text>
<text x="293.4" y="141">GPIO3/RXD0</text>
<text x="308.7" y="139.9">19</text>
<text x="270.5" y="144.9">13</text>
<text x="270.5" y="149.9">14</text>
<text x="275.5" y="146">RST</text>
<text x="293.6" y="146">GPIO1/TXD0</text>
<text x="308.7" y="149.9">17</text>
<text x="308.7" y="144.9">18</text>
<text x="270.5" y="155">15</text>
<text x="275.5" y="151">GND</text>
<text x="301.4" y="151">GND</text>
<text x="308.7" y="155">16</text>
<text x="275.5" y="156.1">VIN</text>
<text x="302.3" y="156.1">3V3</text>
<text x="68" y="205.2">1</text>
<text x="71.8" y="206.4">IN</text>
<text x="77.8" y="206.3">OUT</text>
<text x="85" y="205.2">5</text>
<text x="148.4" y="205.2">1</text>
<text x="152.3" y="206.4">VDD</text>
<text x="162.7" y="206.3">A0</text>
<text x="167.9" y="205.2">7</text>
<text x="68" y="212.8">2</text>
<text x="71.8" y="213.9">GND</text>
<text x="85" y="215.3">4</text>
<text x="148.4" y="210.3">3</text>
<text x="148.4" y="215.3">4</text>
<text x="152.3" y="211.4">SCL</text>
<text x="162.7" y="211.4">A1</text>
<text x="167.9" y="215.3">9</text>
<text x="167.9" y="210.3">8</text>
<text x="271.6" y="215.3">2</text>
<text x="271.6" y="210.3">1</text>
<text x="275.5" y="211.4">ADDR</text>
<text x="286.9" y="211.4">SCL</text>
<text x="293.6" y="215.3">9</text>
<text x="293.6" y="210.3">10</text>
<text x="68" y="220.3">3</text>
<text x="71.8" y="221.4">ON/_OFF</text>
<text x="79.2" y="216.4">NC</text>
<text x="148.4" y="220.3">5</text>
<text x="152.3" y="216.4">SDA</text>
<text x="152.3" y="221.4">ADDR</text>
<text x="162.7" y="221.4">A3</text>
<text x="162.7" y="216.4">A2</text>
<text x="167.9" y="220.3">10</text>
<text x="271.6" y="220.3">3</text>
<text x="275.5" y="221.4">GND</text>
<text x="275.5" y="216.4">ALERT</text>
<text x="286.5" y="221.4">VDD</text>
<text x="286.6" y="216.4">SDA</text>
<text x="293.6" y="220.3">8</text>
<text x="148.4" y="225.4">2</text>
<text x="152.3" y="226.5">GND</text>
<text x="159.9" y="226.5">ALRT</text>
<text x="167.9" y="225.4">6</text>
<text x="271.6" y="225.4">4</text>
<text x="275.5" y="226.5">AIN0</text>
<text x="286.3" y="226.5">AIN3</text>
<text x="293.6" y="225.4">7</text>
<text x="271.6" y="230.4">5</text>
<text x="275.5" y="231.5">AIN1</text>
<text x="286.3" y="231.5">AIN2</text>
<text x="293.6" y="230.4">6</text>
</g>
</svg>
